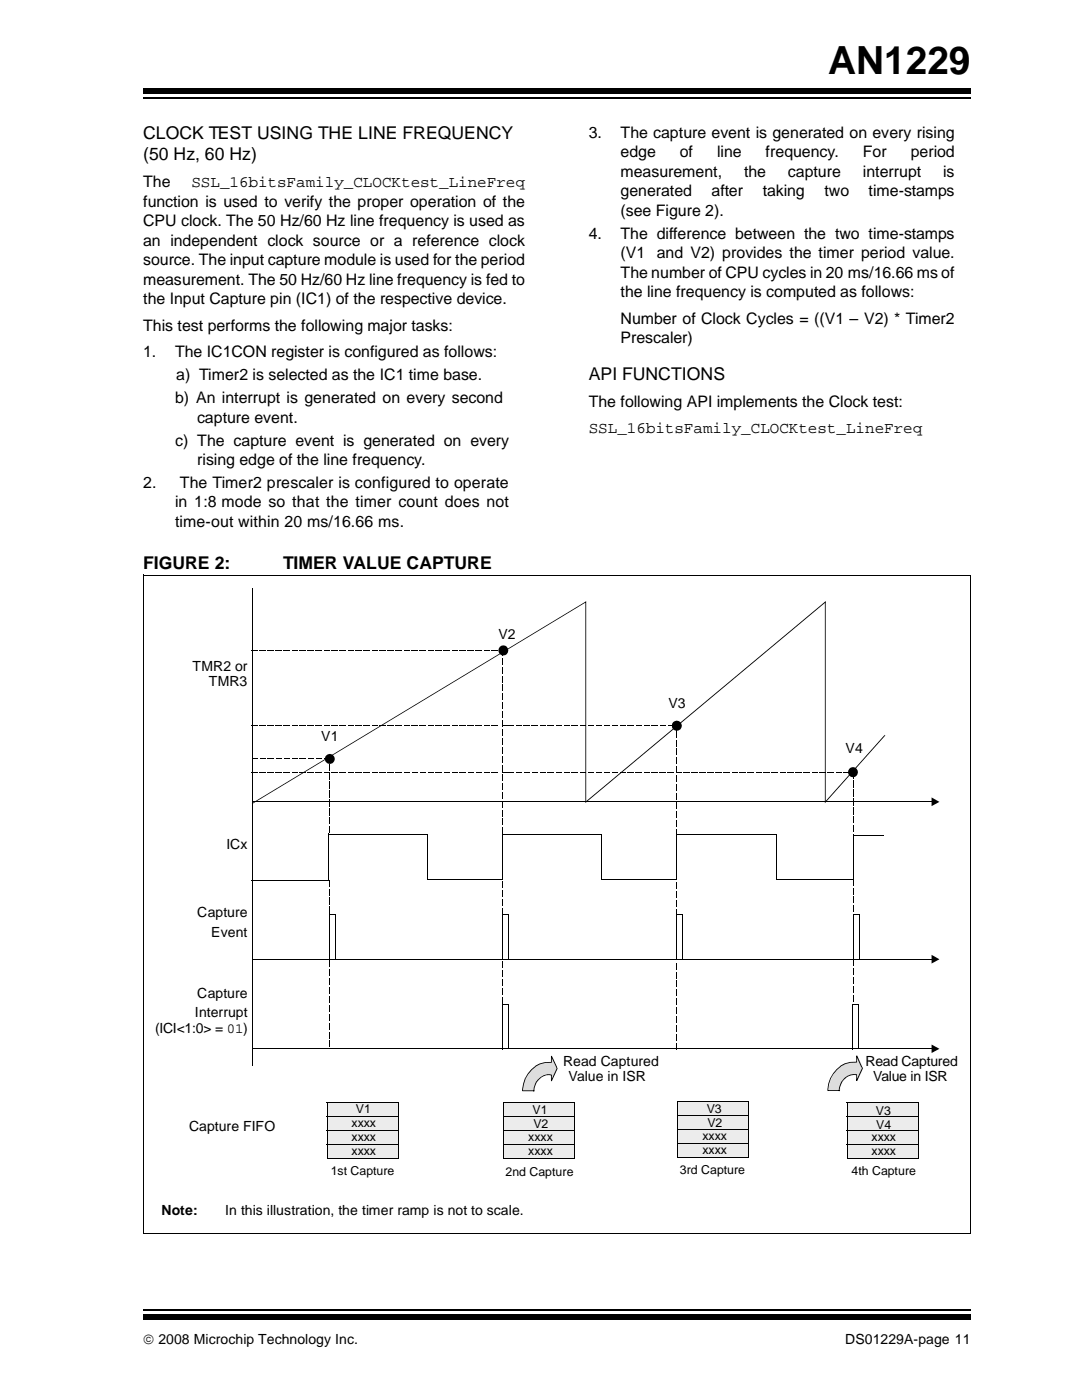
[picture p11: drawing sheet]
<svg xmlns="http://www.w3.org/2000/svg" width="216mm" height="279mm" viewBox="0 0 216 279" stroke-linecap="round" stroke-linejoin="round" font-family="sans-serif">
<path d="M28.6 261.4h165.1" fill="none" stroke="#000" stroke-width=".34"/>
<path d="M28.6 262.4h165.1v1.1h-165.1z" fill="#000"/>
<path d="M28.6 17.3h165.1v5.4h-165.1z" fill="#fff"/>
<path d="M28.6 19.6h165.1" fill="none" stroke="#000" stroke-width=".34"/>
<g fill="#000">
<path d="M28.6 17.7h165.1v1.1h-165.1zM50.2 117.3l.2 .1zM50.2 151.4l.1 .1zM50.3 151.4h1.2v.1h-1.2zM51.9 151.4v.1zM51.9 151.4h1.2v.1h-1.2zM53.4 151.4l.1 .1zM53.5 151.4h1.2v.1h-1.2zM55 151.4l.1 .1zM55.1 151.4h1.2v.1h-1.2zM56.6 151.4l.1 .1zM56.7 151.4h1.2v.1h-1.2z"/>
<path d="M58.3 151.4v.1zM58.3 151.4h1.1v.1h-1.1zM59.8 151.4l.1 .1zM59.9 151.4h1.1v.1h-1.1zM61.4 151.4l.1 .1zM61.5 151.4h1.2v.1h-1.2zM63 151.4l.1 .1zM63.1 151.4h1.2v.1h-1.2zM64.6 151.4l.1 .1zM64.7 151.4h.7v.1h-.7zM65.6 150.7l.1 .1zM65.6 150.8h.1v1.2h-.1z"/>
<path d="M65.6 152.5h.1zM65.6 152.5h.1v1.3h-.1zM65.6 154.2l.1 .1zM65.6 154.3h.1v1.3h-.1zM65.6 156l.1 .1zM65.6 156.1h.1v1.3h-.1zM65.6 157.8l.1 .1zM65.6 157.9h.1v1.2h-.1zM65.6 159.6l.1 .1zM50.3 159.9l.1 .2zM65.6 159.7h.1v1.2h-.1zM65.6 161.3l.1 .1z"/>
<path d="M65.6 161.4h.1v1.3h-.1zM65.6 163.1l.1 .1zM65.6 163.2h.1v1.3h-.1zM65.6 164.9l.1 .1zM65.6 165h.1v1.3h-.1zM65.6 175.6l.1 .1zM65.6 175.7h.1v1.3h-.1zM65.6 177.4l.1 .1zM65.6 177.5h.1v1.2h-.1zM65.6 179.2l.1 .1zM65.6 179.3h.1v1.2h-.1zM65.6 180.9l.1 .1z"/>
<path d="M65.6 181h.1v1.3h-.1zM65.6 182.7l.1 .1zM65.6 182.8h.1v1.3h-.1zM65.6 191.7h.1zM65.6 191.7h.1v1.3h-.1zM65.6 193.4l.1 .1zM65.6 193.5h.1v1.2h-.1zM65.6 195.2l.1 .1zM65.6 195.3h.1v1.2h-.1zM65.6 197l.1 .1zM65.6 197.1h.1v1.2h-.1zM65.6 198.8l.1 .1z"/>
<path d="M65.6 198.9h.1v1.2h-.1zM65.6 200.5h.1v1.4h-.1zM65.6 202.3h.1v1.4h-.1zM65.6 204.1h.1v1.4h-.1zM65.6 205.9h.1v1.3h-.1zM65.6 207.7h.1v1.3h-.1z"/>
</g>
<path d="M50.3 117.4v95.3M50.4 160h135.8M50.3 191.4h135.9" fill="none" stroke="#000" stroke-width=".2"/>
<path d="M185.9 159.1l1.6 .9-1.6 .9zM185.9 190.6l1.6 .8-1.6 .9z" fill="#000"/>
<path d="M65.3 220h14.1v2.8h-14.1z" fill="#ececec"/>
<path d="M65.2 220h14.2M65.3 220v2.9M79.4 219.9v2.9M65.2 222.8h14.3" fill="none" stroke="#000" stroke-width=".2"/>
<path d="M65.3 222.8h14.1v2.8h-14.1z" fill="#ececec"/>
<path d="M65.2 225.6h14.3M65.2 222.8h14.2M65.3 222.8v2.9M79.4 222.7v2.9" fill="none" stroke="#000" stroke-width=".2"/>
<path d="M65.3 225.6h14.1v2.8h-14.1z" fill="#ececec"/>
<path d="M65.2 228.4h14.3M65.2 225.6h14.2M65.3 225.6v2.8M79.4 225.5v2.9" fill="none" stroke="#000" stroke-width=".2"/>
<path d="M65.3 228.4h14.1v2.7h-14.1z" fill="#ececec"/>
<path d="M65.7 182.5v9.1M66.9 182.6v9M135 182.5v9.1M136.2 182.6v9M170.2 182.5v9.1M171.4 182.6v9M65.2 231.1h14.3M65.2 228.4h14.2M65.3 228.4v2.8M79.4 228.3v2.8" fill="none" stroke="#000" stroke-width=".2"/>
<g fill="#000">
<path d="M50.2 129.7h1.3v.2h-1.3zM51.9 129.7h1.2v.2h-1.2zM53.4 129.7h1.3v.2h-1.3zM55 129.7h1.3v.2h-1.3zM56.6 129.7h1.3v.2h-1.3zM58.3 129.7h1.1v.2h-1.1zM59.8 129.7h1.2v.2h-1.2zM61.4 129.7h1.3v.2h-1.3zM63 129.7h1.3v.2h-1.3zM64.6 129.7h1.2v.2h-1.2zM66.2 129.7h1.2v.2h-1.2zM67.8 129.7h1.2v.2h-1.2z"/>
<path d="M69.4 129.7h1.2v.2h-1.2zM71 129.7h1.2v.2h-1.2zM72.6 129.7h1.2v.2h-1.2zM74.2 129.7h1.2v.2h-1.2zM75.8 129.7h1.2v.2h-1.2zM77.4 129.7h1.2v.2h-1.2zM79 129.7h1.2v.2h-1.2zM80.6 129.7h1.2v.2h-1.2zM82.2 129.7h1.2v.2h-1.2zM83.8 129.7h1.2v.2h-1.2zM85.4 129.7h1.2v.2h-1.2zM87 129.7h1.2v.2h-1.2z"/>
<path d="M88.6 129.7h1.2v.2h-1.2zM90.2 129.7h1.2v.2h-1.2zM91.7 129.7h1.3v.2h-1.3zM93.3 129.7h1.3v.2h-1.3zM95 129.7h1.2v.2h-1.2zM96.6 129.7h1.1v.2h-1.1zM98.1 129.7h1.3v.2h-1.3zM99.7 129.7h.9v.2h-.9zM65.7 182.5h1.3v.2h-1.3zM135 182.5h1.3v.2h-1.3zM170.2 182.5h1.3v.2h-1.3z"/>
</g>
<circle cx="65.8" cy="151.5" r=".99" fill="#000"/>
<path d="M100.5 220h14.2v2.8h-14.2z" fill="#ececec"/>
<path d="M114.7 219.9v2.9M100.5 222.8h14.3M100.5 220h14.2M100.5 220v2.9" fill="none" stroke="#000" stroke-width=".2"/>
<path d="M100.5 222.8h14.2v2.8h-14.2z" fill="#ececec"/>
<path d="M100.5 225.6h14.3M100.5 222.8h14.2M100.5 222.8v2.9M114.7 222.7v2.9" fill="none" stroke="#000" stroke-width=".2"/>
<path d="M100.5 225.6h14.2v2.8h-14.2z" fill="#ececec"/>
<path d="M100.5 228.4h14.3M100.5 225.6h14.2M100.5 225.6v2.8M114.7 225.5v2.9" fill="none" stroke="#000" stroke-width=".2"/>
<path d="M100.5 228.4h14.2v2.8h-14.2z" fill="#ececec"/>
<path d="M100.5 231.2h14.3M100.5 228.4h14.2M100.5 228.4v2.8M114.7 228.3v2.9" fill="none" stroke="#000" stroke-width=".2"/>
<path d="M135.3 219.8h14.1v2.8h-14.1z" fill="#ececec"/>
<path d="M135.2 219.8h14.2M135.3 219.8v2.9M149.4 219.7v2.9M135.2 222.6h14.3" fill="none" stroke="#000" stroke-width=".2"/>
<path d="M135.3 222.6h14.1v2.8h-14.1z" fill="#ececec"/>
<path d="M135.2 225.4h14.3M135.2 222.6h14.2M135.3 222.6v2.8M149.4 222.5v2.9" fill="none" stroke="#000" stroke-width=".2"/>
<path d="M135.3 225.4h14.1v2.7h-14.1z" fill="#ececec"/>
<path d="M135.2 228.1h14.3M135.2 225.4h14.2M135.3 225.4v2.8M149.4 225.3v2.8" fill="none" stroke="#000" stroke-width=".2"/>
<path d="M135.3 228.1h14.1v2.8h-14.1z" fill="#ececec"/>
<path d="M135.2 230.9h14.3M135.2 228.1h14.2M135.3 228.1v2.9M149.4 228.1v2.8" fill="none" stroke="#000" stroke-width=".2"/>
<path d="M169.1 220.1h14.1v2.8h-14.1z" fill="#ececec"/>
<path d="M183.2 220v2.9M169 222.9h14.3M169 220.1h14.2M169.1 220.1v2.8" fill="none" stroke="#000" stroke-width=".2"/>
<path d="M169.1 222.9h14.1v2.8h-14.1z" fill="#ececec"/>
<path d="M169 225.7h14.3M169 222.9h14.2M169.1 222.9v2.8M183.2 222.8v2.9" fill="none" stroke="#000" stroke-width=".2"/>
<path d="M169.1 225.7h14.1v2.7h-14.1z" fill="#ececec"/>
<path d="M169 228.4h14.3M169 225.7h14.2M169.1 225.7v2.8M183.2 225.6v2.8" fill="none" stroke="#000" stroke-width=".2"/>
<path d="M169.1 228.4h14.1v2.8h-14.1z" fill="#ececec"/>
<path d="M164.7 120.1v40.2M100.3 182.5v9.1M101.5 182.6v9M50.3 209.3h135.9M100.3 200.3v9.1M101.5 200.4v9M170.1 200.3v9.1M171.2 200.4v9M169 231.2h14.3M169 228.4h14.2M169.1 228.4v2.9M183.2 228.3v2.9" fill="none" stroke="#000" stroke-width=".2"/>
<g fill="#000">
<path d="M100.2 129.5h.2v1.4h-.2zM100.2 131.3h.2v1.3h-.2zM100.2 133.1h.2v1.3h-.2zM100.2 134.8h.2v1.4h-.2zM100.2 136.6h.2v1.4h-.2zM100.2 138.4h.2v1.4h-.2zM50.2 144.7h1.3v.1h-1.3zM50.2 154h1.3v.2h-1.3zM51.9 144.7h1.2v.1h-1.2zM51.9 154h1.2v.2h-1.2zM53.4 144.7h1.3v.1h-1.3zM53.4 154h1.3v.2h-1.3z"/>
<path d="M55 144.7h1.3v.1h-1.3zM55 154h1.3v.2h-1.3zM56.6 144.7h1.3v.1h-1.3zM56.6 154h1.3v.2h-1.3zM58.3 144.7h1.1v.1h-1.1zM58.3 154h1.1v.2h-1.1zM59.8 144.7h1.2v.1h-1.2zM59.8 154h1.2v.2h-1.2zM61.4 144.7h1.3v.1h-1.3zM61.4 154h1.3v.2h-1.3zM63 144.7h1.3v.1h-1.3zM63 154h1.3v.2h-1.3z"/>
<path d="M64.6 144.7h1.2v.1h-1.2zM64.6 154h1.2v.2h-1.2zM66.2 144.7h1.2v.1h-1.2zM66.2 154h1.2v.2h-1.2zM67.8 144.7h1.2v.1h-1.2zM67.8 154h1.2v.2h-1.2zM69.4 144.7h1.2v.1h-1.2zM69.4 154h1.2v.2h-1.2zM71 144.7h1.2v.1h-1.2zM71 154h1.2v.2h-1.2zM72.6 144.7h1.2v.1h-1.2zM72.6 154h1.2v.2h-1.2z"/>
<path d="M74.2 144.7h1.2v.1h-1.2zM74.2 154h1.2v.2h-1.2zM75.8 144.7h1.2v.1h-1.2zM75.8 154h1.2v.2h-1.2zM77.4 144.7h1.2v.1h-1.2zM77.4 154h1.2v.2h-1.2zM79 144.7h1.2v.1h-1.2zM79 154h1.2v.2h-1.2zM80.6 144.7h1.2v.1h-1.2zM80.6 154h1.2v.2h-1.2zM82.2 144.7h1.2v.1h-1.2zM82.2 154l.1 .2z"/>
<path d="M82.3 154h1.1v.2h-1.1zM83.8 144.7h1.2v.1h-1.2zM83.8 154l.1 .2zM83.9 154h1.1v.2h-1.1zM85.4 144.7h1.2v.1h-1.2zM85.4 154l.1 .2zM85.5 154h1.1v.2h-1.1zM87 144.7h1.2v.1h-1.2zM87 154v.2zM87 154h1.2v.2h-1.2zM88.6 144.7h1.2v.1h-1.2zM88.6 154v.2z"/>
<path d="M88.6 154h1.2v.2h-1.2zM90.2 144.7h1.2v.1h-1.2zM90.2 154l.1 .2zM90.3 154h1.1v.2h-1.1zM91.7 144.7h1.3v.1h-1.3zM91.7 154l.1 .2zM91.8 154h1.2v.2h-1.2zM93.3 144.7h1.3v.1h-1.3zM93.3 154l.1 .2zM93.4 154h1.2v.2h-1.2zM95 144.7h1.2v.1h-1.2zM95 154v.2z"/>
<path d="M95 154h1.2v.2h-1.2zM96.6 144.7h1.1v.1h-1.1zM96.6 154v.2zM96.6 154h1.1v.2h-1.1zM98.1 144.7h1.3v.1h-1.3zM98.1 154l.1 .2zM98.2 154h1.2v.2h-1.2zM100.2 140.2h.2v1.3h-.2zM100.2 142h.2v1.3h-.2zM100.2 143.8h.2v1.3h-.2zM100.2 145.6h.2v1.3h-.2zM100.2 147.3h.2v1.3h-.2z"/>
<path d="M100.2 149.1h.2v1.3h-.2zM100.2 150.9h.2v1.3h-.2zM100.2 152.7h.2v1.3h-.2zM100.2 154.4h.2v1.4h-.2zM100.2 156.2h.2v1.4h-.2zM100.2 158h.2v1.4h-.2zM100.2 144.7h1.3v.1h-1.3zM100.2 154l.1 .2zM100.3 154h1.2v.2h-1.2zM101.3 144.7h1.3v.1h-1.3zM101.3 154l.1 .2zM101.4 154h1.2v.2h-1.2z"/>
<path d="M103 144.7h1.1v.1h-1.1zM103 154v.2zM103 154h1.1v.2h-1.1zM104.5 144.7h1.2v.1h-1.2zM104.5 154l.1 .2zM104.6 154h1.1v.2h-1.1zM106.1 144.7h1.3v.1h-1.3zM106.1 154l.1 .2zM106.2 154h1.2v.2h-1.2zM107.7 144.7h1.2v.1h-1.2zM107.7 154l.1 .2zM107.8 154h1.1v.2h-1.1z"/>
<path d="M109.3 144.7h1.2v.1h-1.2zM109.3 154l.1 .2zM109.4 154h1.1v.2h-1.1zM110.9 144.7l.1 .1zM110.9 154l.1 .2zM111 144.7h1.1v.1h-1.1zM111 154h1.1v.2h-1.1zM112.5 144.7l.1 .1zM112.5 154l.1 .2zM112.6 144.7h1.1v.1h-1.1zM112.6 154h1.1v.2h-1.1zM114.1 144.7l.1 .1z"/>
<path d="M114.1 154l.1 .2zM114.2 144.7h1.1v.1h-1.1zM114.2 154h1.1v.2h-1.1zM115.7 144.7l.1 .1zM115.7 154l.1 .2zM115.8 144.7h1.1v.1h-1.1zM115.8 154h1.1v.2h-1.1zM117.3 144.7l.1 .1zM117.3 154l.1 .2zM117.4 144.7h1.1v.1h-1.1zM117.4 154h1.1v.2h-1.1zM118.9 144.7l.1 .1z"/>
<path d="M118.9 154l.1 .2zM119 144.7h1.1v.1h-1.1zM119 154h1.1v.2h-1.1zM120.5 144.7l.1 .1zM120.5 154l.1 .2zM120.6 144.7h1.1v.1h-1.1zM120.6 154h1.1v.2h-1.1zM122.1 144.7l.1 .1zM122.1 154l.1 .2zM122.2 144.7h1.1v.1h-1.1zM122.2 154h1.1v.2h-1.1zM123.7 144.7l.1 .1z"/>
<path d="M123.7 154h1.2v.2h-1.2zM123.8 144.7h1.1v.1h-1.1zM125.3 144.7v.1zM125.3 154h1.2v.2h-1.2zM125.3 144.7h1.2v.1h-1.2zM126.9 144.7l.1 .1zM126.9 154h1.2v.2h-1.2zM127 144.7h1.1v.1h-1.1zM128.5 144.7l.1 .1zM128.5 154h1.2v.2h-1.2zM128.6 144.7h1.1v.1h-1.1zM130 144.7l.1 .1z"/>
<path d="M130 154h1.3v.2h-1.3zM130.1 144.7h1.2v.1h-1.2zM131.7 144.7v.1zM131.7 154h1.2v.2h-1.2zM131.7 144.7h1.2v.1h-1.2zM133.3 144.7v.1zM133.3 154h1.2v.2h-1.2zM133.3 144.7h1.2v.1h-1.2zM134.9 144.7l.1 .1zM135 144.7h.2v.1h-.2zM135 144l.1 .1zM135 144.1h.1v1.3h-.1z"/>
<path d="M135 145.8l.1 .1zM135 145.9h.1v1.3h-.1zM135 147.6h.1v1.3h-.1zM135 149.4h.1v1.3h-.1zM135 151.2h.1v1.3h-.1zM135 153h.1v1.3h-.1zM135 154.7h.1v1.4h-.1zM135 156.5h.1v1.3h-.1zM135 158.3h.1v1.4h-.1zM135 154h1.1v.2h-1.1zM136.4 154h1.3v.2h-1.3zM138 154h1.3v.2h-1.3z"/>
<path d="M139.7 154h1.2v.2h-1.2zM141.2 154h1.3v.2h-1.3zM142.8 154h1.3v.2h-1.3zM144.4 154h1.3v.2h-1.3zM146 154h1.2v.2h-1.2zM147.6 154h1.2v.2h-1.2zM149.2 154h1.3v.2h-1.3zM150.8 154h1.2v.2h-1.2zM152.4 154h1.2v.2h-1.2zM154 154h1.2v.2h-1.2zM155.6 154h1.2v.2h-1.2zM157.2 154h1.2v.2h-1.2z"/>
<path d="M158.8 154h1.2v.2h-1.2zM160.4 154h1.2v.2h-1.2zM162 154h1.2v.2h-1.2zM163.6 154h1.2v.2h-1.2zM176.5 146.7l.1 .1-11.8 13.3-.2-.1zM165.2 154h1.2v.2h-1.2zM166.8 154h1.2v.2h-1.2zM168.4 154h1.2v.2h-1.2zM170.1 154l.2 .1zM170.1 154.1h.2v1.2h-.2zM170.1 155.8l.2 .1zM170.1 155.9h.2v1.2h-.2z"/>
<path d="M170.1 157.6l.2 .1zM170.1 157.7h.2v1.2h-.2zM170.1 159.4h.2zM170.1 154h.2v.2h-.2zM170.1 154.1h.2zM176.5 146.7l.2 .1zM50.2 160.3l.2 .1zM50.3 160.3l66.7-40.3v40.1l-.2-.1 48-40.1v.3l-48 40v-40.1h.2l-66.6 40.3zM100.2 159.8h.2v1.3h-.2zM100.2 161.6h.2v1.3h-.2zM100.2 163.4h.2v1.3h-.2zM100.2 165.2h.2v1.3h-.2z"/>
<path d="M100.2 175.8h.2v1.4h-.2zM100.2 177.6h.2v1.4h-.2zM135 160.1h.1v1.3h-.1zM135 161.9h.1v1.3h-.1zM135 163.6h.1v1.4h-.1zM135 165.4h.1v1.4h-.1zM135 176.1h.1v1.3h-.1zM135 177.9h.1v1.3h-.1zM170.1 159.4h.2v1.3h-.2zM170.1 161.1l.2 .1zM170.1 161.2h.2v1.3h-.2zM170.1 162.9l.2 .1z"/>
<path d="M170.1 163h.2v1.3h-.2zM170.1 164.7l.2 .1zM170.1 164.8h.2v1.2h-.2zM170.1 166.5l.2 .1zM170.1 166.6h.2v1.2h-.2zM170.1 175.4l.2 .1zM170.1 175.5h.2v1.2h-.2zM170.1 177.2l.2 .1zM170.1 177.3h.2v1.2h-.2zM100.2 179.4h.2v1.3h-.2zM100.2 181.2h.2v1.3h-.2zM100.2 190.1h.2v1.3h-.2z"/>
<path d="M100.2 191.9h.2v1.3h-.2zM100.2 193.6l.2 .1zM100.2 193.7h.2v1.3h-.2zM100.2 195.4l.2 .1zM100.2 195.5h.2v1.3h-.2zM100.2 197.2l.2 .1zM100.2 197.3h.2v1.3h-.2zM100.2 199l.2 .1zM100.3 182.5h1.3v.2h-1.3zM135 179.7h.1v1.3h-.1zM135 181.5h.1v1.3h-.1zM135 192.2h.1v1.3h-.1z"/>
<path d="M135 193.9h.1v1.4h-.1zM135 195.7h.1v1.3h-.1zM135 197.5h.1v1.3h-.1zM170.1 179h.2v1.3h-.2zM170.1 180.7h.2v1.3h-.2zM170.1 182.5h.2v1.3h-.2zM170.1 184.3h.2v1.3h-.2zM170.1 186.1h.2v1.3h-.2zM170.1 187.8h.2v1.4h-.2zM170.1 189.6h.2v1.4h-.2zM170.1 191.4h.2v1.4h-.2zM170.1 193.2h.2v1.3h-.2z"/>
<path d="M170.1 195h.2v1.3h-.2zM170.1 196.8h.2v1.3h-.2zM170.1 198.6h.2v1.3h-.2zM100.2 199.1h.2v1.2h-.2zM100.3 200.3h1.3v.2h-1.3zM135 199.3h.1v1.3h-.1zM135 201.1h.1v1.3h-.1zM135 202.8h.1v1.3h-.1zM135 204.6h.1v1.4h-.1zM135 206.4h.1v1.3h-.1zM135 208.2h.1v1.2h-.1zM170 200.3h.1v1.3h-.1z"/>
<path d="M170 202.1h.1v1.4h-.1zM170.1 200.3h1.2v.2h-1.2z"/>
</g>
<path d="M185.9 208.5l1.6 .8-1.6 .9z" fill="#000"/>
<path d="M106 213.5a4.8 4.8 0 0 1 4-1.5v-1.3l1.2 2.5-1.2 2.5v-1.2a3.1 3.1 0 0 0-3.5 3.2h-2.2a6.2 6.2 0 0 1 1.7-4.2z" fill-rule="evenodd" fill="#ddd"/>
<path d="M106.4 217.7l.2 .1zM106 213.4l.8-.7a5 5 0 0 1 3.2-.8l-.1 .1v-1.3h.2l1.2 2.5-1.2 2.6-.2-.1v-1.2l.1 .1h-1.1l-.5 .2-.5 .3-.8 .8-.4 1.2-.1 .6h-.2a3.3 3.3 0 0 1 3.4-3.3l.3 .1v1.2h-.2l1.2-2.5-1.2-2.4 .2-.1-.1 1.4h-1.3l-.9 .3-.9 .5-1.4 1.4-.6 .9-.5 2.5-.1-.1h2.2v.2h-2.2l-.1-.4a6 6 0 0 1 1.8-4zM106.5 217.6v.2zM106.5 217.6l.1 .2z" fill="#000"/>
<path d="M167 213.5a4.9 4.9 0 0 1 4.1-1.5v-1.3l1.2 2.5-1.2 2.5v-1.2a3 3 0 0 0-3.5 3.1h-2.2a6.3 6.3 0 0 1 1.6-4.1z" fill-rule="evenodd" fill="#ddd"/>
<path d="M50.2 175.7v.2zM167.3 217.6l.2 .2zM166.9 213.4l.8-.7a5 5 0 0 1 3.2-.8v.1v-1.3h.1l1.2 2.5-1.2 2.5h-.1v-1.2v.1l-.5-.1-1.1 .3-.9 .6a4.1 4.1 0 0 0-.9 2.3l-.2-.1a3.3 3.3 0 0 1 3.4-3.2l.3 .1v1.2h-.1l1.1-2.5-1.1-2.5h.1l-.1 1.4h-1.3l-.9 .3-.9 .4-1.4 1.5-.6 .9-.4 1.1-.1 1.3h-.1h2.2v.1l-2.3-.1a5.9 5.9 0 0 1 1.8-4.2zM167.4 217.6v.1zM167.4 217.6l.1 .1z" fill="#000"/>
<g fill="none" stroke="#000" stroke-width=".2">
<path d="M28.6 114.8h165.1M28.6 114.7v131.4M193.7 114.7v131.4M50.2 175.8h15.5M65.6 166.5h19.7M65.6 166.4v9.2M85.2 166.5v9.1M85.2 175.5h15.2M100.3 166.5h19.7M100.3 166.4v9.1M119.9 166.5v9.1M119.9 175.5h15.2"/>
<path d="M135 166.5h20M135 166.4v9.1M154.9 166.5v9.1M154.9 175.5h15.4M170.3 166.7v8.8M170.3 166.8h6.1M28.6 246.1h165"/>
</g>
<g fill="#000">
<circle cx="100.4" cy="129.8" r="1"/>
<circle cx="135" cy="144.8" r="1.01"/>
<circle cx="170.2" cy="154.1" r="1"/>
</g>
<text font-size="7.7" x="165.2" y="14.7">AN1229</text>
<g font-size="3.5">
<text x="28.6" y="27.7">CLOCK TEST USING THE LINE FREQUENCY</text>
<text x="28.6" y="32">(50 Hz, 60 Hz)</text>
<text x="117.5" y="75.7">API FUNCTIONS</text>
<text x="28.6" y="113.5">FIGURE 2:</text>
<text x="56.5" y="113.5">TIMER VALUE CAPTURE</text>
</g>
<g font-size="3.2">
<text x="117.5" y="27.5">3.</text>
<text x="123.8" y="27.5">The capture event is generated on every rising</text>
<text x="123.8" y="31.4">edge</text>
<text x="123.8" y="35.3">measurement,</text>
<text x="135.6" y="31.4">of</text>
<text x="143.1" y="31.4">line</text>
<text x="148.5" y="35.3">the</text>
<text x="152.8" y="31.4">frequency.</text>
<text x="157.2" y="35.3">capture</text>
<text x="172.2" y="31.4">For</text>
<text x="172.2" y="35.3">interrupt</text>
<text x="181.7" y="31.4">period</text>
<text x="188.2" y="35.3">is</text>
<text x="28.6" y="37.4">The</text>
<text x="28.6" y="41.3">function is used to verify the proper operation of the</text>
<text x="38.2" y="37.4">SSL_16bitsFamily_CLOCKtest_LineFreq</text>
<text x="123.8" y="39.2">generated</text>
<text x="142" y="39.2">after</text>
<text x="152.2" y="39.2">taking</text>
<text x="164.5" y="39.2">two</text>
<text x="173.3" y="39.2">time-stamps</text>
<text x="28.6" y="45.2">CPU clock. The 50 Hz/60 Hz line frequency is used as</text>
<text x="117.5" y="47.6">4.</text>
<text x="123.8" y="47.6">The difference between the two time-stamps</text>
<text x="123.8" y="43.1">(see Figure 2).</text>
<text x="28.6" y="49">an independent clock source or a reference clock</text>
<text x="28.6" y="52.9">source. The input capture module is used for the period</text>
<text x="123.8" y="51.5">(V1</text>
<text x="131.1" y="51.5">and V2) provides the timer period value.</text>
<text x="28.6" y="56.8">measurement. The 50 Hz/60 Hz line frequency is fed to</text>
<text x="123.8" y="55.4">The number of CPU cycles in 20 ms/16.66 ms of</text>
<text x="123.8" y="59.3">the line frequency is computed as follows:</text>
<text x="28.6" y="60.7">the Input Capture pin (IC1) of the respective device.</text>
<text x="28.6" y="66">This test performs the following major tasks:</text>
<text x="123.8" y="64.6">Number of Clock Cycles = ((V1 – V2) * Timer2</text>
<text x="28.6" y="71.3">1.</text>
<text x="34.9" y="71.3">The IC1CON register is configured as follows:</text>
<text x="123.8" y="68.5">Prescaler)</text>
<text x="35.2" y="75.9">a) Timer2 is selected as the IC1 time base.</text>
<text x="35" y="80.4">b) An interrupt is generated on every second</text>
<text x="117.5" y="81.2">The following API implements the Clock test:</text>
<text x="35" y="88.9">c) The capture event is generated on every</text>
<text x="39.3" y="84.3">capture event.</text>
<text x="117.5" y="86.5">SSL_16bitsFamily_CLOCKtest_LineFreq</text>
<text x="39.3" y="92.8">rising edge of the line frequency.</text>
<text x="28.6" y="97.4">2.</text>
<text x="34.9" y="101.3">in 1:8 mode so that the timer count does not</text>
<text x="35.9" y="97.4">The Timer2 prescaler is configured to operate</text>
<text x="34.9" y="105.1">time-out within 20 ms/16.66 ms.</text>
</g>
<g font-size="2.8">
<text x="99.5" y="127.5">V2</text>
<text x="38.4" y="133.9">TMR2 or</text>
<text x="41.7" y="136.9">TMR3</text>
<text x="133.4" y="141.3">V3</text>
<text x="64.1" y="148">V1</text>
<text x="168.7" y="150.2">V4</text>
<text x="45.2" y="169.4">ICx</text>
<text x="39.4" y="183">Capture</text>
<text x="42.2" y="186.9">Event</text>
<text x="38.9" y="203">Interrupt</text>
<text x="39.4" y="199.1">Capture</text>
<text x="30.9" y="206.1">(ICI&lt;1:0&gt; = 01)</text>
<text x="112.4" y="212.8">Read Captured</text>
<text x="113.5" y="215.7">Value in ISR</text>
<text x="172.7" y="212.8">Read Captured</text>
<text x="174.2" y="215.7">Value in ISR</text>
<text x="37.7" y="225.7">Capture FIFO</text>
<text x="32.3" y="242.4">Note:</text>
<text x="45" y="242.4">In this illustration, the timer ramp is not to scale.</text>
<text x="28.6" y="268.2">© 2008 Microchip Technology Inc.</text>
<text x="168.7" y="268.2">DS01229A-page 11</text>
</g>
<g font-size="2.5">
<text x="70.1" y="224.9">xxxx</text>
<text x="70.1" y="227.7">xxxx</text>
<text x="71" y="222.2">V1</text>
<text x="105.4" y="227.8">xxxx</text>
<text x="106.3" y="222.4">V1</text>
<text x="106.4" y="225.1">V2</text>
<text x="140.2" y="227.5">xxxx</text>
<text x="141" y="222.2">V3</text>
<text x="141.2" y="224.9">V2</text>
<text x="173.9" y="227.8">xxxx</text>
<text x="174.8" y="222.5">V3</text>
<text x="174.8" y="225.2">V4</text>
<text x="70.1" y="230.5">xxxx</text>
<text x="105.4" y="230.5">xxxx</text>
<text x="140.2" y="230.3">xxxx</text>
<text x="173.9" y="230.5">xxxx</text>
<text x="66" y="234.5">1st Capture</text>
<text x="100.9" y="234.6">2nd Capture</text>
<text x="135.7" y="234.3">3rd Capture</text>
<text x="169.9" y="234.5">4th Capture</text>
</g>
</svg>
